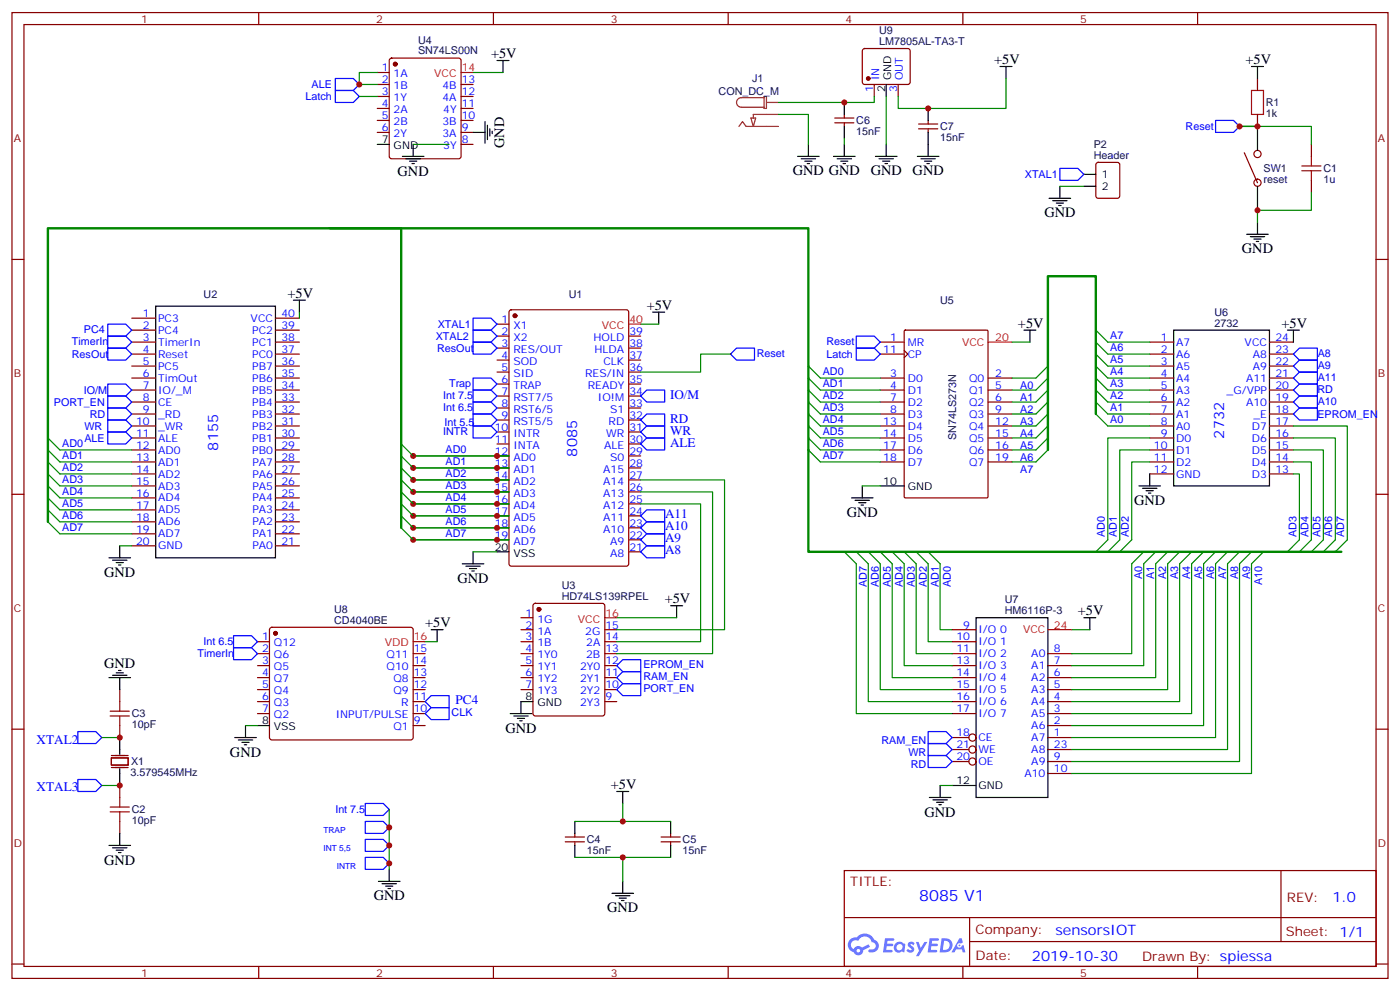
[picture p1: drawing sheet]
<svg xmlns="http://www.w3.org/2000/svg" width="412mm" height="292mm" viewBox="0 0 412 292" stroke-linecap="round" stroke-linejoin="round" font-family="sans-serif">
<path d="M97 67.2h141.1v95.3h157M322.8 121.9v-40.6h-14.1v51.2M14.1 153.6v-86.4h104.1v88.2" fill="none" stroke="#008700" stroke-width=".71"/>
<g fill="none" stroke="#870000" stroke-width=".35">
<path d="M3.5 3.7h405.4v284.3h-405.4zM7.1 7.2h398.2v277.3h-398.2zM76.2 3.7v3.5M145.3 3.7v3.5M214.5 3.7v3.5M283.6 3.7v3.5M352.8 3.7v3.5M3.5 76.4h3.6M405.3 76.4h3.6M3.5 145.5h3.6M405.3 145.5h3.6M3.5 214.7h3.6"/>
<path d="M405.3 214.7h3.6M248.7 256.3h156.6v28.2h-156.6zM377.3 256.3v20.9M248.7 270.1h156.5M285.6 277.2h119.6M285.6 270.1v14.2M3.5 283.8h3.6M76.2 284.5v3.5M145.3 284.5v3.5M214.5 284.5v3.5M283.6 284.5v3.5M352.8 284.5v3.5"/>
<path d="M405.3 283.8h3.6"/>
</g>
<g fill="#5487ff">
<path d="M267.7 277.5a1.22 1.22 0 0 1 1.7 .2l-.4 .6a.47 .47 0 0 0-.3-.4 .47 .47 0 0 0-.5 .2l.1 .2a1.14 1.14 0 0 1 .8 1.8 1.14 1.14 0 0 1-1.9 0l-.2-.2 .5-.6 .7 .5a.29 .29 0 0 0 .3-.3 .29 .29 0 0 0-.2-.3 1.04 1.04 0 0 1-.6-1.7z"/>
<path d="M260.7 276.2h2.4l.3 .2-.2 .5-1.8 .1-.1 .8h1.5l.3 .4-.3 .4h-1.6l-.2 1.1h1.7l.2 .3-.2 .3-2.6 .1z"/>
<path d="M273.8 276.2h2.4l.3 .2-.1 .5-1.8 .1-.2 .8h1.6l.3 .4-.4 .4-1.6-.1-.1 1.1 1.7 .1 .2 .3-.2 .3-2.6 .1z"/>
<path d="M282.6 276.2h.7l.3 1.3-.6 .3a.69 .69 0 0 0-1 .3 .69 .69 0 0 0 .4 .9 .69 .69 0 0 0 .9-.6l.5-.2 .6 2.2h-.8l-.2-.9h-1.8l-.5 .9h-.8z"/>
<path d="M269.8 277.3h.8l.6 1.8 1.1-1.8h.9l-2.6 4.2h-.8l.9-1.5z"/>
<path d="M277.4 276.2l-.6 4.2h1.3a2.11 2.11 0 0 0 2.5-2.1 2.11 2.11 0 0 0-2.5-2.1zM278.1 277a1.39 1.39 0 0 1 1.7 1.4 1.39 1.39 0 0 1-1.8 1.2h-.3z"/>
<path d="M263.7 277.8a1.54 1.54 0 0 0-.1 2.2 1.54 1.54 0 0 0 2.2 .1l.6 .3 .3-2.3-.2-.3h-.4a1.49 1.49 0 0 0-2.4 0zM264 278.8a.94 .94 0 0 1 1.8 0 .94 .94 0 0 1-1.8 0z"/>
<path d="M250.4 276.6a2.18 2.18 0 0 0 1.1 3.7 1.44 1.44 0 0 0 1.6 .9 1.44 1.44 0 0 0 1.2-1.4l2-1.1-.5-.7-1.9 1a1.47 1.47 0 0 0-2.4 .4 1.39 1.39 0 0 1-.7-1.9 1.39 1.39 0 0 1 2-.5 2.12 2.12 0 0 1 2.2-1.3 2.12 2.12 0 0 1 1.9 1.7 1.14 1.14 0 0 1 1.1 1.4 1.14 1.14 0 0 1-1.7 .7 .43 .43 0 0 0-.5 .4 .43 .43 0 0 0 .4 .5 1.98 1.98 0 0 0 2.5-1.2 1.98 1.98 0 0 0-1.2-2.6 3.1 3.1 0 0 0-5.3-.6l-.9 .1zM252.3 279.9a.55 .55 0 0 1 1.1 0 .55 .55 0 0 1-1.1 0z"/>
<circle cx="282.6" cy="278.3" r=".26"/>
</g>
<g fill="none" stroke="#870000" stroke-width=".35">
<path d="M114.9 17.3l.5-.2h19.7l.5 .2 .2 .5v28.2l-.2 .5-.5 .2h-19.7l-.5-.2-.2-.5v-28.2zM254.2 14.5l.5-.2h12.7l.5 .2 .2 .5-.1 9.4-.6 .5-13-.1-.4-.6v-9.2zM111.1 21.3h3.6M111.1 24.9h3.6M111.1 28.4h3.6M111.1 31.9h3.6M111.1 35.5h3.6M111.1 39h3.6M135.8 24.9h3.5M135.8 28.4h3.5M135.8 31.9h3.5M135.8 35.5h3.5"/>
<path d="M135.8 39h3.5M245.9 36.2h5.6M245.9 34.7h5.6M248.7 33.7v1M248.7 36.2v1M257.5 24.9v3.5M264.6 24.9v3.5M270.6 37.9h5.6M270.6 36.5h5.6M273.4 35.5v1M273.4 37.9v1.1M370.4 23.1v3.5"/>
<path d="M370.4 33.7v3.5M135.8 42.5h3.5M323 48l.5-.2h5.6l.7 .4v9.5l-.4 .6-5.9 .1-.7-.5v-9.4zM366.5 45l3.9 8.8M386.3 42.5v3.5M386.3 53.1v3.5M38.8 93.7h7.1M38.8 97.2h7.1M81.1 93.7h7.1M81.1 97.2h7.1M146.4 95.4h3.5M146.4 99h3.5"/>
<path d="M150.2 91.4l.4-.2h33.9l.7 .4v74.4l-.5 .6-34.1 .1-.6-.5-.1-74.3zM185.2 99h3.5M266.4 97.4l.3-.2h24l.3 .2v48.8l-.1 .3-24.2 .1-.3-.2zM38.8 111.3h7.1M38.8 100.7h7.1M38.8 104.2h7.1M38.8 118.4h7.1M38.8 114.8h7.1M38.8 107.8h7.1M81.1 111.3h7.1M81.1 100.7h7.1M81.1 104.2h7.1"/>
<path d="M81.1 118.4h7.1M81.1 114.8h7.1M81.1 107.8h7.1M146.4 102.5h3.5M146.4 106h3.5M146.4 109.5h3.5M146.4 113.1h3.5M146.4 116.6h3.5M185.2 102.5h3.5M185.2 106h3.5M185.2 109.5h3.5M185.2 113.1h3.5"/>
<path d="M185.2 116.6h3.5M259.3 111.3h7M259.3 100.7h7M259.3 104.2h7M259.3 118.4h7M259.3 114.8h7M266.3 103.2l1.1 1-1.1 1.1M291 111.3h7.1M291 118.4h7.1M291 114.8h7.1M338.7 111.3h7M338.7 100.7h7"/>
<path d="M338.7 104.2h7M338.7 118.4h7M338.7 114.8h7M338.7 107.8h7M373.9 111.3h7.1M373.9 100.7h7.1M373.9 104.2h7.1M373.9 118.4h7.1M373.9 114.8h7.1M373.9 107.8h7.1M38.8 121.9h7.1M38.8 136h7.1"/>
<path d="M38.8 125.4h7.1M38.8 128.9h7.1M38.8 132.5h7.1M38.8 139.5h7.1M81.1 121.9h7.1M81.1 136h7.1M81.1 125.4h7.1M81.1 128.9h7.1M81.1 132.5h7.1M81.1 139.5h7.1M146.4 120.1h3.5M146.4 123.6h3.5"/>
<path d="M146.4 127.2h3.5M146.4 130.7h3.5M146.4 134.2h3.5M146.4 137.8h3.5M185.2 120.1h3.5M185.2 123.6h3.5M185.2 127.2h3.5M185.2 130.7h3.5M185.2 134.2h3.5M185.2 137.8h3.5M259.3 121.9h7M259.3 136h7"/>
<path d="M259.3 125.4h7M259.3 128.9h7M259.3 132.5h7M291 121.9h7.1M291 136h7.1M291 125.4h7.1M291 128.9h7.1M291 132.5h7.1M338.7 121.9h7M338.7 136h7M338.7 125.4h7M338.7 128.9h7"/>
<path d="M338.7 132.5h7M338.7 139.5h7M373.9 121.9h7.1M373.9 136h7.1M373.9 125.4h7.1M373.9 128.9h7.1M373.9 132.5h7.1M373.9 139.5h7.1M38.8 143.1h7.1M38.8 146.6h7.1M38.8 150.1h7.1M38.8 153.6h7.1"/>
<path d="M38.8 157.2h7.1M81.1 143.1h7.1M81.1 146.6h7.1M81.1 150.1h7.1M81.1 153.6h7.1M81.1 157.2h7.1M146.4 141.3h3.5M146.4 144.8h3.5M146.4 148.3h3.5M146.4 151.9h3.5M146.4 155.4h3.5M146.4 158.9h3.5"/>
<path d="M185.2 141.3h3.5M185.2 144.8h3.5M185.2 148.3h3.5M185.2 151.9h3.5M185.2 155.4h3.5M185.2 158.9h3.5M38.8 160.7h7.1M81.1 160.7h7.1M157.2 177.8l.5-.2h19.7l.7 .5 .1 32-.5 .6-20 .1-.7-.5v-32zM185.2 162.5h3.5M75.8 188.9h3.6M75.8 192.4h3.6"/>
<path d="M75.8 196h3.6M75.8 199.5h3.6M79.6 184.9l.5-.2h40.9l.5 .2 .2 .5v31.7l-.2 .5-.5 .2h-40.9l-.5-.2-.2-.5v-31.7zM121.7 192.4h3.5M121.7 196h3.5M121.7 199.5h3.5M153.5 181.9h3.5M153.5 185.4h3.5M153.5 188.9h3.5M153.5 192.4h3.5M153.5 196h3.5M153.5 199.5h3.5"/>
<path d="M178.2 185.4h3.5M178.2 188.9h3.5M178.2 192.4h3.5M178.2 196h3.5M178.2 199.5h3.5M280.5 185.4h7M280.5 188.9h7M280.5 192.4h7M280.5 196h7M280.5 199.5h7M308.7 192.4h7M308.7 196h7"/>
<path d="M308.7 199.5h7M35.3 203v3.6M35.3 213.6v3.5M75.8 203h3.6M75.8 206.6h3.6M75.8 210.1h3.6M121.7 203h3.5M121.7 206.6h3.5M121.7 210.1h3.5M121.7 213.6h3.5M153.5 203h3.5M178.2 203h3.5"/>
<path d="M178.2 206.6h3.5M280.5 203h7M280.5 206.6h7M280.5 217.1h4.9M280.5 210.1h7M308.7 203h7M308.7 206.6h7M308.7 217.1h7M308.7 210.1h7M308.7 213.6h7M32.8 223.1h4.9v2.1h-4.9zM32.8 226h4.9"/>
<path d="M32.8 222.4h4.9M35.3 231.2v3.6M280.5 220.7h4.9M280.5 224.2h4.9M308.7 220.7h7M308.7 224.2h7M308.7 227.7h7M35.3 241.8v3.6M166.5 247.8h5.7M166.5 246.4h5.7M169.3 245.4v1M169.3 247.8v1.1"/>
<path d="M194.7 247.8h5.7M194.7 246.4h5.7M197.6 245.4v1M197.6 247.8v1.1"/>
<circle cx="370.4" cy="45.3" r="1.06"/>
<circle cx="370.4" cy="53.8" r="1.06"/>
<circle cx="286.5" cy="217.1" r="1.06"/>
<circle cx="286.5" cy="220.7" r="1.06"/>
<circle cx="286.5" cy="224.2" r="1.06"/>
</g>
<g fill="#870000" stroke="#870000" stroke-width=".35">
<circle cx="116.4" cy="18.9" r=".53"/>
<circle cx="151.7" cy="93" r=".53"/>
<circle cx="158.7" cy="179.4" r=".53"/>
<circle cx="81.1" cy="186.4" r=".53"/>
<circle cx="255.8" cy="23.1" r=".53"/>
</g>
<g fill="none" stroke="#000" stroke-width=".35">
<path d="M146.4 17.8h3.5M148.2 17.8v3.5M294.6 19.6h3.5M296.3 19.6v3.5M368.7 19.6h3.5M370.4 19.6v3.5M139.3 39h3.6M142.9 35.8v6.4M143.6 36.9v4.2M144.3 37.9v2.1M145 38.6v.7M248.7 30.2v3.5"/>
<path d="M248.7 37.2v3.5M261.1 24.9v3.5M273.4 31.9v3.6M273.4 39v7M370.4 37.2v7.1M111.1 42.5h3.6M118.5 46h6.4M119.6 46.7h4.2M120.6 47.4h2.2M121.4 48.2h.7M121.7 42.5v3.5M234.9 46h6.4"/>
<path d="M236 46.7h4.2M237.1 47.4h2.1M237.8 48.2h.7M238.1 42.5v3.5M245.5 46h6.4M246.6 46.7h4.2M247.6 47.4h2.2M248.4 48.2h.7M248.7 42.5v3.5M257.9 46h6.3M258.9 46.7h4.3M260 47.4h2.1"/>
<path d="M260.7 48.2h.7M261.1 42.5v3.5M270.2 46h6.4M271.3 46.7h4.2M272.3 47.4h2.2M273 48.2h.8M309 58.4h6.4M310.1 59.1h4.2M311.1 59.8h2.2M312.2 54.9v3.5M319.3 51.3h3.5M319.3 54.9h3.5"/>
<path d="M370.4 54.9v7M311.9 60.5h.7M367.2 69h6.4M368.3 69.7h4.2M369.4 70.4h2.1M370.1 71.1h.7M370.4 65.4v3.6M45.9 90.1h35.2v74.1h-35.2zM86.4 88.4h3.6M88.2 88.4v3.5M192.3 91.9h3.5M194 91.9v3.5"/>
<path d="M301.6 97.2h3.6M303.4 97.2v3.5M345.7 97.2h28.2v45.9h-28.2zM379.2 97.2h3.6M381 97.2v3.5M338.7 139.5v3.6M250.8 146.6h6.4M251.9 147.3h4.2M252.9 148h2.2M253.6 148.7h.8M254 143.1v3.5M259.3 143.1h7"/>
<path d="M335.5 143.1h6.3M336.5 143.8h4.3M337.6 144.5h2.1M338.3 145.2h.7M32.1 164.2h6.4M33.2 164.9h4.2M34.2 165.6h2.1M34.9 166.3h.7M35.3 160.7v3.5M136.2 166h6.3M137.2 166.7h4.3M138.3 167.4h2.1"/>
<path d="M139 168.1h.7M139.3 162.5v3.5M146.4 162.5h3.5M197.6 178.3h3.5M199.3 178.3v3.6M32.1 199.5h6.4M33.2 198.8h4.2M34.2 198.1h2.1M34.9 197.4h.7M35.3 199.5v3.5M127 185.4h3.5M128.8 185.4v3.5"/>
<path d="M287.5 181.9h21.2v52.9h-21.2zM319.3 181.9h3.5M321 181.9v3.5M35.3 217.1v5M69.1 217.1h6.4M70.2 217.8h4.2M71.3 218.5h2.1M72 219.3h.7M72.3 213.6v3.5M75.8 213.6h3.6M150.3 210.1h6.3M151.3 210.8h4.3"/>
<path d="M152.4 211.5h2.1M153.1 212.2h.7M157 206.6h-3.5v3.5M35.3 226.3v4.9M181.7 233h3.5M183.4 233v3.5M273.8 234.8h6.3M274.8 235.5h4.2M275.9 236.2h2.1M276.6 236.9h.7M276.9 231.2v3.6M280.5 231.2h7"/>
<path d="M32.1 248.9h6.4M33.2 249.6h4.2M34.2 250.3h2.1M34.9 251h.7M35.3 245.4v3.5M111.5 259.5h6.3M114.7 255.9v3.6M169.3 241.8v3.6M169.3 248.9v3.5M183.4 259.5v3.5M197.6 241.8v3.6M197.6 248.9v3.5"/>
<path d="M112.5 260.2h4.3M113.6 260.9h2.1M114.3 261.6h.7M180.3 263h6.3M181.3 263.7h4.3M182.4 264.4h2.1M183.1 265.1h.7"/>
</g>
<path d="M135.8 21.3h3.5M185.2 95.4h3.5M291 100.7h7.1M121.7 188.9h3.5M178.2 181.9h3.5M308.7 185.4h7" fill="none" stroke="#f00" stroke-width=".35"/>
<g fill="none" stroke="#a10000" stroke-width=".35">
<path d="M368.7 26.6h3.5v7.1h-3.5zM383.5 50.3h5.6M383.5 48.9h5.6M386.3 46v2.9M386.3 50.3v2.8M32.5 210.8h5.6M32.5 209.4h5.6M35.3 206.6v2.8M35.3 210.8v2.8M32.5 239h5.6M32.5 237.6h5.6M35.3 234.8v2.8"/>
<path d="M35.3 239v2.8"/>
</g>
<path d="M217.7 37.2l1-1.4 1.1 1.4h9.5M221.2 34.7h1.4l-.7 2.5zM225.1 28.8h-6.7a1.41 1.41 0 0 0-1.4 1.4 1.41 1.41 0 0 0 1.4 1.4h6.7M225.1 28.4h.7v3.5h-.7zM225.8 30.2h3.5M229.3 33.7h-7.4v1" fill="none" stroke="#8c2424" stroke-width=".35"/>
<g fill="none" stroke="#00f" stroke-width=".35">
<path d="M98.8 23.1h5.3l1.7 1.8-1.7 1.7h-5.3zM98.8 26.6h5.3l1.7 1.8-1.7 1.8h-5.3zM358.1 35.5h5.3l1.7 1.7-1.7 1.8h-5.3zM312.2 49.6h5.3l1.8 1.7-1.8 1.8h-5.3zM31.7 99h5.3l1.8 1.7-1.8 1.8h-5.3zM31.7 95.4h5.3l1.8 1.8-1.8 1.8h-5.3zM139.3 93.7h5.3l1.8 1.7-1.8 1.8h-5.3zM139.3 97.2h5.3l1.8 1.8-1.8 1.7h-5.3zM252.2 99h5.3l1.8 1.7-1.8 1.8h-5.3zM31.7 113.1h5.3l1.8 1.7-1.8 1.8h-5.3zM31.7 102.5h5.3l1.8 1.7-1.8 1.8h-5.3zM31.7 116.6h5.3l1.8 1.8-1.8 1.7h-5.3z"/>
<path d="M139.3 100.7h5.3l1.8 1.8-1.8 1.7h-5.3zM139.3 118.4h5.3l1.8 1.7-1.8 1.8h-5.3zM139.3 111.3h5.3l1.8 1.8-1.8 1.7h-5.3zM139.3 114.8h5.3l1.8 1.8-1.8 1.8h-5.3zM188.7 116.6l1.8-1.8h5.3v3.6h-5.3zM215.2 104.2l1.8-1.7h5.2v3.5h-5.2zM252.2 102.5h5.3l1.8 1.7-1.8 1.8h-5.3zM381 104.2l1.8-1.7h5.3v3.5h-5.3zM381 107.8l1.8-1.8h5.3v3.5h-5.3zM381 118.4l1.8-1.8h5.3v3.5h-5.3zM381 111.3l1.8-1.8h5.3v3.6h-5.3zM381 114.8l1.8-1.7h5.3v3.5h-5.3z"/>
<path d="M31.7 127.2h5.3l1.8 1.7-1.8 1.8h-5.3zM31.7 123.6h5.3l1.8 1.8-1.8 1.8h-5.3zM31.7 120.1h5.3l1.8 1.8-1.8 1.7h-5.3zM139.3 121.9h5.3l1.8 1.7-1.8 1.8h-5.3zM139.3 125.4h5.3l1.8 1.8-1.8 1.7h-5.3zM188.7 130.7l1.8-1.8h5.3v3.6h-5.3zM188.7 127.2l1.8-1.8h5.3v3.5h-5.3zM188.7 123.6l1.8-1.7h5.3v3.5h-5.3zM381 121.9l1.8-1.8h5.3v3.5h-5.3zM188.7 158.9l1.8-1.7h5.3v3.5h-5.3zM188.7 155.4l1.8-1.8h5.3v3.6h-5.3zM188.7 151.9l1.8-1.8h5.3v3.5h-5.3z"/>
<path d="M188.7 162.5l1.8-1.8h5.3v3.5h-5.3zM68.8 190.7h5.3l1.7 1.7-1.7 1.8h-5.3zM68.8 187.1h5.3l1.7 1.8-1.7 1.8h-5.3zM181.7 196l1.7-1.8h5.3v3.5h-5.3zM183.4 197.7h5.3v3.6h-5.3l-1.7-1.8zM22.9 215.4h5.3l1.8 1.7-1.8 1.8h-5.3zM125.2 210.1l1.8-1.8h5.3v3.5h-5.3zM125.2 206.6l1.8-1.8h5.3v3.5h-5.3zM181.7 203l1.7-1.7h5.3v3.5h-5.3zM273.4 215.4h5.3l1.8 1.7-1.8 1.8h-5.3zM273.4 218.9h5.3l1.8 1.8-1.8 1.7h-5.3zM22.9 229.5h5.3l1.8 1.7-1.8 1.8h-5.3z"/>
<path d="M107.6 236.5h5.3l1.8 1.8-1.8 1.8h-5.3zM273.4 222.4h5.3l1.8 1.8-1.8 1.8h-5.3zM107.6 241.8h5.3l1.8 1.8-1.8 1.8h-5.3zM107.6 247.1h5.3l1.8 1.8-1.8 1.7h-5.3zM107.6 252.4h5.3l1.8 1.8-1.8 1.7h-5.3z"/>
</g>
<g fill="none" stroke="#008700" stroke-width=".35">
<path d="M105.8 28.4h5.3M111.1 21.3h-5.3v3.6h5.3M139.3 21.3h8.9M229.3 33.7h8.8v8.8M257.5 28.4v1.8h-28.2M261.1 28.4v14.1M296.3 23.1v8.8h-31.7v-3.5M370.4 37.2h-5.3h21.2v5.3M121.7 42.5h10.6M248.7 40.7v1.8M312.2 54.9h7.1M386.3 56.6v5.3h-15.9v3.5"/>
<path d="M88.2 91.9v1.8M188.7 95.4h5.3M215.2 104.2h-8.8v5.3h-17.7M241.7 118.4h17.6M241.7 114.8h17.6M241.7 111.3h17.6M298.1 118.4h7.1M298.1 114.8h7.1M298.1 111.3h7.1M298.1 100.7h5.3M326.3 118.4h12.4M326.3 114.8h12.4"/>
<path d="M326.3 111.3h12.4M326.3 107.8h12.4M326.3 104.2h12.4M326.3 100.7h12.4M17.6 139.5h21.2M17.6 136h21.2M17.6 132.5h21.2M121.7 137.8h28.2M121.7 134.2h28.2M241.7 136h17.6M241.7 132.5h17.6M241.7 128.9h17.6"/>
<path d="M241.7 125.4h17.6M241.7 121.9h17.6M298.1 136h7.1M298.1 132.5h7.1M298.1 128.9h7.1M298.1 125.4h7.1M298.1 121.9h7.1M326.3 125.4h12.4M326.3 121.9h12.4M338.7 128.9h-12.4v30M338.7 132.5h-8.9v26.4M338.7 136h-5.3v22.9"/>
<path d="M381 139.5h1.8v19.4M381 136h5.3v22.9M381 132.5h8.8v26.4M381 128.9h12.3v30M381 125.4h15.9v33.5M17.6 157.2h21.2M17.6 153.6h21.2M17.6 150.1h21.2M17.6 146.6h21.2M17.6 143.1h21.2M121.7 158.9h28.2M121.7 155.4h28.2"/>
<path d="M121.7 151.9h28.2M121.7 148.3h28.2M121.7 144.8h28.2M121.7 141.3h28.2M188.7 141.3h24.7v44.1h-31.7M188.7 144.8h21.2v47.6h-28.2M188.7 148.3h17.7v40.6h-24.7M254 143.1h5.3M35.3 160.7h3.5M139.3 162.5h7.1M252.2 166v44.1h28.3M255.8 166v40.6h24.7"/>
<path d="M259.3 166v37h21.2M262.8 166v33.5h17.7M266.3 166v30h14.2M269.9 166v26.4h10.6M273.4 166v22.9h7.1M276.9 166v19.4h3.6M333.4 166v26.4h-17.7M336.9 166v30h-21.2M340.4 166v33.5h-24.7M344 166v37h-28.3M347.5 166v40.6h-31.8M351 166v44.1h-35.3"/>
<path d="M354.5 166v47.6h-38.8M358.1 166v51.1h-42.4M361.6 166v54.7h-45.9M365.1 166v58.2h-49.4M368.7 166v61.7h-53M125.2 188.9h3.6M181.7 181.9h17.6M315.7 185.4h5.3M30 217.1h5.3M72.3 213.6h3.5M30 231.2h5.3M114.7 238.3v17.6"/>
<path d="M183.4 236.5v5.3h-14.1M276.9 231.2h3.6M169.3 252.4h14.1v7.1M183.4 241.8h14.2M183.4 252.4h14.2"/>
</g>
<g fill="#c00">
<circle cx="146.4" cy="134.2" r=".88"/>
<circle cx="146.4" cy="151.9" r=".88"/>
<circle cx="146.4" cy="137.8" r=".88"/>
<circle cx="146.4" cy="141.3" r=".88"/>
<circle cx="146.4" cy="144.8" r=".88"/>
<circle cx="146.4" cy="148.3" r=".88"/>
<circle cx="146.4" cy="155.4" r=".88"/>
<circle cx="146.4" cy="158.9" r=".88"/>
<circle cx="121.7" cy="134.2" r=".88"/>
<circle cx="121.7" cy="137.8" r=".88"/>
<circle cx="121.7" cy="141.3" r=".88"/>
<circle cx="121.7" cy="144.8" r=".88"/>
<circle cx="121.7" cy="148.3" r=".88"/>
<circle cx="121.7" cy="151.9" r=".88"/>
<circle cx="121.7" cy="155.4" r=".88"/>
<circle cx="121.7" cy="158.9" r=".88"/>
<circle cx="248.7" cy="30.2" r=".88"/>
<circle cx="183.4" cy="252.4" r=".88"/>
<circle cx="183.4" cy="241.8" r=".88"/>
<circle cx="114.7" cy="254.2" r=".88"/>
<circle cx="35.3" cy="231.2" r=".88"/>
<circle cx="370.4" cy="61.9" r=".88"/>
<circle cx="370.4" cy="37.2" r=".88"/>
<circle cx="105.8" cy="24.9" r=".88"/>
<circle cx="365.1" cy="37.2" r=".88"/>
<circle cx="35.3" cy="217.1" r=".88"/>
<circle cx="114.7" cy="243.6" r=".88"/>
<circle cx="114.7" cy="248.9" r=".88"/>
<circle cx="273.4" cy="31.9" r=".88"/>
</g>
<g fill="none" stroke="#008700" stroke-width=".35">
<path d="M322.8 97.2l3.5 3.5M238.1 118.4l3.6 3.5M238.1 114.8l3.6 3.6M238.1 111.3l3.6 3.5M238.1 107.8l3.6 3.5M308.7 107.8l-3.5 3.5M308.7 111.3l-3.5 3.5M308.7 114.8l-3.5 3.6M308.7 118.4l-3.5 3.5M322.8 118.4l3.5 3.5M322.8 114.8l3.5 3.6M322.8 111.3l3.5 3.5"/>
<path d="M322.8 107.8l3.5 3.5M322.8 104.2l3.5 3.6M322.8 100.7l3.5 3.5M14.1 139.5l3.5 3.6M14.1 136l3.5 3.5M14.1 132.5l3.5 3.5M14.1 128.9l3.5 3.6M118.2 137.8l3.5 3.5M118.2 134.2l3.5 3.6M118.2 130.7l3.5 3.5M238.1 132.5l3.6 3.5M238.1 128.9l3.6 3.6"/>
<path d="M238.1 125.4l3.6 3.5M238.1 121.9l3.6 3.5M308.7 121.9l-3.5 3.5M308.7 125.4l-3.5 3.5M308.7 128.9l-3.5 3.6M308.7 132.5l-3.5 3.5M322.8 121.9l3.5 3.5M14.1 153.6l3.5 3.6M14.1 150.1l3.5 3.5M14.1 146.6l3.5 3.5M14.1 143.1l3.5 3.5M118.2 155.4l3.5 3.5"/>
<path d="M118.2 151.9l3.5 3.5M118.2 148.3l3.5 3.6M118.2 144.8l3.5 3.5M118.2 141.3l3.5 3.5M326.3 158.9l-3.5 3.6M329.8 158.9l-3.5 3.6M333.4 158.9l-3.6 3.6M382.8 158.9l-3.6 3.6M386.3 158.9l-3.5 3.6M389.8 158.9l-3.5 3.6M393.3 158.9l-3.5 3.6M396.9 158.9l-3.6 3.6"/>
<path d="M248.7 162.5l3.5 3.5M252.2 162.5l3.6 3.5M255.8 162.5l3.5 3.5M259.3 162.5l3.5 3.5M262.8 162.5l3.5 3.5M266.3 162.5l3.6 3.5M269.9 162.5l3.5 3.5M273.4 162.5l3.5 3.5M336.9 162.5l-3.5 3.5M340.4 162.5l-3.5 3.5M344 162.5l-3.6 3.5M347.5 162.5l-3.5 3.5"/>
<path d="M351 162.5l-3.5 3.5M354.5 162.5l-3.5 3.5M358.1 162.5l-3.6 3.5M361.6 162.5l-3.5 3.5M365.1 162.5l-3.5 3.5M368.7 162.5l-3.6 3.5M372.2 162.5l-3.5 3.5"/>
</g>
<text font-size="4.6" fill="#00f" x="270.8" y="265.3">8085 V1</text>
<g font-size="4.2">
<text x="144.6" y="17.1">+5V</text>
<text x="292.8" y="18.9">+5V</text>
<text x="366.9" y="18.9">+5V</text>
<text x="148.5" y="43.6" transform="rotate(-90 148.5 43.6)">GND</text>
<text x="117.1" y="51.7">GND</text>
<text x="233.6" y="51.6">GND GND</text>
<text x="256.5" y="51.6">GND</text>
<text x="268.8" y="51.6">GND</text>
<text x="307.6" y="64">GND</text>
<text x="365.8" y="74.6">GND</text>
<text x="84.7" y="87.7">+5V</text>
<text x="190.5" y="91.2">+5V</text>
<text x="299.9" y="96.5">+5V</text>
<text x="377.5" y="96.5">+5V</text>
<text x="334.1" y="148.7">GND</text>
<text x="249.4" y="152.2">GND</text>
<text x="30.7" y="169.9">GND</text>
<text x="134.8" y="171.6">GND</text>
<text x="195.8" y="177.6">+5V</text>
<text x="125.2" y="184.7">+5V</text>
<text x="317.5" y="181.2">+5V</text>
<text x="30.7" y="196.7">GND</text>
<text x="148.9" y="215.7">GND</text>
<text x="67.7" y="222.8">GND</text>
<text x="179.9" y="232.3">+5V</text>
<text x="272.3" y="240.4">GND</text>
<text x="30.7" y="254.5">GND</text>
<text x="110.1" y="265.1">GND</text>
<text x="178.9" y="268.6">GND</text>
</g>
<g font-size="4.2" fill="#00f">
<text x="360.6" y="129.1" transform="rotate(-90 360.6 129.1)">2732</text>
<text x="64.2" y="132.6" transform="rotate(-90 64.2 132.6)">8155</text>
<text x="170.1" y="134.4" transform="rotate(-90 170.1 134.4)">8085</text>
<text x="392.5" y="265.6">1.0</text>
<text x="310.9" y="275.1">sensorsIOT</text>
<text x="304" y="282.9">2019-10-30</text>
</g>
<g font-size="3.9" fill="#00f">
<text x="197.4" y="117.4">IO/M</text>
<text x="197.4" y="124.4">RD</text>
<text x="197.4" y="131.5">ALE</text>
<text x="197.4" y="127.9">WR</text>
<text x="195.9" y="152.6">A11</text>
<text x="195.9" y="159.7">A9</text>
<text x="195.9" y="156.1">A10</text>
<text x="195.9" y="163.2">A8</text>
<text x="134.2" y="207.4">PC4</text>
<text x="10.8" y="218.9">XTAL2</text>
<text x="10.8" y="233">XTAL3</text>
</g>
<g font-size="3.9" fill="#800">
<text x="250.5" y="260.9">TITLE:</text>
<text x="379.1" y="265.6">REV:</text>
<text x="287.4" y="275.1">Company:</text>
<text x="378.7" y="275.7">Sheet: 1/1</text>
<text x="287.4" y="282.8">Date:</text>
<text x="336.4" y="282.8">Drawn By: spiessa</text>
</g>
<g font-size="3.2" fill="#800">
<text x="41.6" y="6.7">1</text>
<text x="110.8" y="6.7">2</text>
<text x="179.9" y="6.7">3</text>
<text x="249.1" y="6.7">4</text>
<text x="318.2" y="6.7">5</text>
<text x="4.1" y="41.8">A</text>
<text x="405.9" y="41.8">A</text>
<text x="4.1" y="110.9">B</text>
<text x="405.9" y="110.9">B</text>
<text x="4.1" y="180.1">C</text>
<text x="405.9" y="180.1">C</text>
<text x="4.1" y="249.2">D</text>
<text x="405.9" y="249.2">D</text>
<text x="41.6" y="287.5">1</text>
<text x="110.8" y="287.5">2</text>
<text x="179.9" y="287.5">3</text>
<text x="249.1" y="287.5">4</text>
<text x="318.2" y="287.5">5</text>
</g>
<g font-size="3.2" fill="#000080">
<text x="259" y="10">U9</text>
<text x="123.1" y="16">SN74LS00N</text>
<text x="123.1" y="12.8">U4</text>
<text x="258.9" y="13.2">LM7805AL-TA3-T</text>
<text x="211.7" y="27.8">CON_DC_M</text>
<text x="221.6" y="24.1">J1</text>
<text x="372.9" y="34.5">1k</text>
<text x="372.9" y="31.3">R1</text>
<text x="252.2" y="39.7">15nF</text>
<text x="252.2" y="36.5">C6</text>
<text x="276.9" y="41.5">15nF</text>
<text x="276.9" y="38.3">C7</text>
<text x="322.2" y="46.7">Header</text>
<text x="322.2" y="43.6">P2</text>
<text x="372.2" y="53.9">reset</text>
<text x="372.2" y="50.7">SW1</text>
<text x="389.8" y="53.9">1u</text>
<text x="389.8" y="50.7">C1</text>
<text x="60" y="87.8">U2</text>
<text x="167.6" y="87.8">U1</text>
<text x="276.9" y="89.6">U5</text>
<text x="357.7" y="92.9">U6</text>
<text x="357.7" y="96.1">2732</text>
<text x="281.7" y="129.7" transform="rotate(-90 281.7 129.7)">SN74LS273N</text>
<text x="165.5" y="173.3">U3</text>
<text x="165.5" y="176.6">HD74LS139RPEL</text>
<text x="296" y="177.6">U7</text>
<text x="98.4" y="183.6">CD4040BE</text>
<text x="98.4" y="180.4">U8</text>
<text x="296" y="180.8">HM6116P-3</text>
<text x="38.8" y="214.4">10pF</text>
<text x="38.8" y="211.2">C3</text>
<text x="38.6" y="225.3">X1</text>
<text x="38.5" y="228.5">3.579545MHz</text>
<text x="38.8" y="239.4">C2</text>
<text x="38.8" y="242.6">10pF</text>
<text x="172.9" y="251.4">15nF</text>
<text x="172.9" y="248.2">C4</text>
<text x="201.1" y="251.4">15nF</text>
<text x="201.1" y="248.2">C5</text>
</g>
<g font-size="3.2" fill="#00f">
<text x="112.5" y="21">1</text>
<text x="116" y="22.8">1A</text>
<text x="258.9" y="23.6" transform="rotate(-90 258.9 23.6)">IN</text>
<text x="266" y="23.6" transform="rotate(-90 266 23.6)">OUT</text>
<text x="90" y="29.4">Latch</text>
<text x="91.8" y="25.9">ALE</text>
<text x="112.5" y="24.5">2</text>
<text x="112.5" y="28">3</text>
<text x="116" y="26.3">1B</text>
<text x="116" y="29.8">1Y</text>
<text x="130.3" y="26.3">4B</text>
<text x="130.3" y="29.8">4A</text>
<text x="136" y="28">12</text>
<text x="136" y="24.5">13</text>
<text x="257.2" y="27.1" transform="rotate(-90 257.2 27.1)">1</text>
<text x="264.2" y="27.1" transform="rotate(-90 264.2 27.1)">3</text>
<text x="112.5" y="31.6">4</text>
<text x="112.5" y="35.1">5</text>
<text x="116" y="33.3">2A</text>
<text x="130.5" y="33.3">4Y</text>
<text x="136" y="35.1">10</text>
<text x="136" y="31.6">11</text>
<text x="112.5" y="38.6">6</text>
<text x="116" y="36.9">2B</text>
<text x="116" y="40.4">2Y</text>
<text x="130.3" y="36.9">3B</text>
<text x="130.3" y="40.4">3A</text>
<text x="136" y="38.6">9</text>
<text x="349.3" y="38.2">Reset</text>
<text x="130.5" y="43.9">3Y</text>
<text x="136" y="42.2">8</text>
<text x="301.9" y="52.3">XTAL1</text>
<text x="42.1" y="93.3">1</text>
<text x="46.6" y="94.7">PC3</text>
<text x="73.8" y="94.7">VCC</text>
<text x="82.9" y="93.3">40</text>
<text x="147.7" y="95.1">1</text>
<text x="21.2" y="101.7">TimerIn</text>
<text x="24.7" y="98.2">PC4</text>
<text x="42.1" y="96.8">2</text>
<text x="42.1" y="100.4">3</text>
<text x="46.6" y="98.2">PC4</text>
<text x="46.6" y="101.8">TimerIn</text>
<text x="74.3" y="101.8">PC1</text>
<text x="74.3" y="98.2">PC2</text>
<text x="82.9" y="100.4">38</text>
<text x="82.9" y="96.8">39</text>
<text x="128.4" y="100">XTAL2</text>
<text x="128.9" y="96.5">XTAL1</text>
<text x="147.7" y="98.6">2</text>
<text x="151.2" y="96.8">X1</text>
<text x="151.2" y="100.4">X2</text>
<text x="174.8" y="100.4">HOLD</text>
<text x="185.4" y="98.6">39</text>
<text x="243.4" y="101.7">Reset</text>
<text x="262.2" y="100.4">1</text>
<text x="267.4" y="101.8">MR</text>
<text x="327" y="99.8">A7</text>
<text x="341.9" y="100.4">1</text>
<text x="346.4" y="101.8">A7</text>
<text x="366.6" y="101.8">VCC</text>
<text x="375.7" y="100.4">24</text>
<text x="21.2" y="105.3">ResOut</text>
<text x="42.1" y="103.9">4</text>
<text x="42.1" y="107.4">5</text>
<text x="46.6" y="105.3">Reset</text>
<text x="74.3" y="105.3">PC0</text>
<text x="82.9" y="107.4">36</text>
<text x="82.9" y="103.9">37</text>
<text x="128.8" y="103.5">ResOut</text>
<text x="147.7" y="102.1">3</text>
<text x="147.7" y="105.7">4</text>
<text x="151.2" y="103.9">RES/OUT</text>
<text x="151.2" y="107.4">SOD</text>
<text x="175.1" y="103.9">HLDA</text>
<text x="177.7" y="107.4">CLK</text>
<text x="185.4" y="105.7">37</text>
<text x="185.4" y="102.1">38</text>
<text x="222.9" y="105">Reset</text>
<text x="243.4" y="105.3">Latch</text>
<text x="260.2" y="103.9">11</text>
<text x="267.4" y="105.3">CP</text>
<text x="327" y="106.9">A5</text>
<text x="327" y="103.4">A6</text>
<text x="341.9" y="103.9">2</text>
<text x="341.9" y="107.4">3</text>
<text x="346.4" y="105.3">A6</text>
<text x="369.1" y="105.3">A8</text>
<text x="375.7" y="107.4">22</text>
<text x="375.7" y="103.9">23</text>
<text x="388.2" y="105">A8</text>
<text x="42.1" y="110.9">6</text>
<text x="46.6" y="108.8">PC5</text>
<text x="46.6" y="112.4">TimOut</text>
<text x="74.3" y="112.4">PB6</text>
<text x="74.3" y="108.8">PB7</text>
<text x="82.9" y="110.9">35</text>
<text x="147.7" y="109.2">5</text>
<text x="147.7" y="112.7">6</text>
<text x="151.2" y="110.9">SID</text>
<text x="172.4" y="110.9">RES/IN</text>
<text x="185.4" y="112.7">35</text>
<text x="185.4" y="109.2">36</text>
<text x="242.4" y="110.4">AD0</text>
<text x="242.4" y="113.9">AD1</text>
<text x="262.2" y="110.9">3</text>
<text x="267.4" y="112.4">D0</text>
<text x="285.5" y="112.4">Q0</text>
<text x="293.2" y="110.9">2</text>
<text x="327" y="113.9">A3</text>
<text x="327" y="110.4">A4</text>
<text x="341.9" y="110.9">4</text>
<text x="346.4" y="108.8">A5</text>
<text x="346.4" y="112.4">A4</text>
<text x="367" y="112.4">A11</text>
<text x="369.1" y="108.8">A9</text>
<text x="375.7" y="110.9">21</text>
<text x="388.2" y="108.5">A9</text>
<text x="388.2" y="112">A11</text>
<text x="15.9" y="119.4">PORT_EN</text>
<text x="24.7" y="115.9">IO/M</text>
<text x="42.1" y="114.5">7</text>
<text x="42.1" y="118">8</text>
<text x="46.6" y="115.9">IO/_M</text>
<text x="46.6" y="119.4">CE</text>
<text x="74.3" y="119.4">PB4</text>
<text x="74.3" y="115.9">PB5</text>
<text x="82.9" y="118">33</text>
<text x="82.9" y="114.5">34</text>
<text x="130.5" y="117.6">Int 7.5</text>
<text x="132.3" y="114">Trap</text>
<text x="147.7" y="116.2">7</text>
<text x="147.7" y="119.8">8</text>
<text x="151.2" y="114.5">TRAP</text>
<text x="151.2" y="118">RST7/5</text>
<text x="173.1" y="114.5">READY</text>
<text x="176.1" y="118">IO!M</text>
<text x="185.4" y="119.8">33</text>
<text x="185.4" y="116.2">34</text>
<text x="242.4" y="117.5">AD2</text>
<text x="262.2" y="118">7</text>
<text x="262.2" y="114.5">4</text>
<text x="267.4" y="119.4">D2</text>
<text x="267.4" y="115.9">D1</text>
<text x="285.5" y="119.4">Q2</text>
<text x="285.5" y="115.9">Q1</text>
<text x="293.2" y="118">6</text>
<text x="293.2" y="114.5">5</text>
<text x="300.6" y="114.5">A0</text>
<text x="300.6" y="118">A1</text>
<text x="327" y="117.5">A2</text>
<text x="341.9" y="114.5">5</text>
<text x="341.9" y="118">6</text>
<text x="346.4" y="115.9">A3</text>
<text x="346.4" y="119.4">A2</text>
<text x="361.3" y="115.9">_G/VPP</text>
<text x="367" y="119.4">A10</text>
<text x="375.7" y="118">19</text>
<text x="375.7" y="114.5">20</text>
<text x="388.1" y="115.8">RD</text>
<text x="388.2" y="119.1">A10</text>
<text x="26.5" y="122.9">RD</text>
<text x="40.1" y="125.1">10</text>
<text x="42.1" y="121.5">9</text>
<text x="46.6" y="122.9">_RD</text>
<text x="74.3" y="122.9">PB3</text>
<text x="82.9" y="125.1">31</text>
<text x="82.9" y="121.5">32</text>
<text x="130.5" y="121.1">Int 6.5</text>
<text x="130.9" y="125.4">Int 5.5</text>
<text x="147.7" y="123.3">9</text>
<text x="151.2" y="121.5">RST6/5</text>
<text x="151.2" y="125.1">RST5/5</text>
<text x="179.2" y="125.1">RD</text>
<text x="179.7" y="121.5">S1</text>
<text x="185.4" y="123.3">32</text>
<text x="242.4" y="121">AD3</text>
<text x="242.4" y="124.5">AD4</text>
<text x="260.2" y="125.1">13</text>
<text x="262.2" y="121.5">8</text>
<text x="267.4" y="122.9">D3</text>
<text x="285.5" y="122.9">Q3</text>
<text x="293.2" y="121.5">9</text>
<text x="293.2" y="125.1">12</text>
<text x="300.6" y="121.5">A2</text>
<text x="300.6" y="125.1">A3</text>
<text x="327" y="124.5">A0</text>
<text x="327" y="121">A1</text>
<text x="341.9" y="121.5">7</text>
<text x="341.9" y="125.1">8</text>
<text x="346.4" y="122.9">A1</text>
<text x="369.2" y="122.9">_E</text>
<text x="375.7" y="125.1">17</text>
<text x="375.7" y="121.5">18</text>
<text x="388.1" y="122.9">EPROM_EN</text>
<text x="18.3" y="131.6">AD0</text>
<text x="24.9" y="130">ALE</text>
<text x="24.9" y="126.5">WR</text>
<text x="40.1" y="128.6">11</text>
<text x="46.6" y="126.5">_WR</text>
<text x="46.6" y="130">ALE</text>
<text x="74.3" y="130">PB1</text>
<text x="74.3" y="126.5">PB2</text>
<text x="82.9" y="128.6">30</text>
<text x="130.5" y="128.2">INTR</text>
<text x="145.7" y="126.8">10</text>
<text x="145.7" y="130.4">11</text>
<text x="151.2" y="128.6">INTR</text>
<text x="178.6" y="128.6">WR</text>
<text x="185.4" y="130.4">30</text>
<text x="185.4" y="126.8">31</text>
<text x="242.4" y="128.1">AD5</text>
<text x="242.4" y="131.6">AD6</text>
<text x="260.2" y="128.6">14</text>
<text x="267.4" y="126.5">D4</text>
<text x="267.4" y="130">D5</text>
<text x="285.5" y="126.5">Q4</text>
<text x="285.5" y="130">Q5</text>
<text x="293.2" y="128.6">15</text>
<text x="300.5" y="128.6">A4</text>
<text x="341.9" y="128.6">9</text>
<text x="346.4" y="126.5">A0</text>
<text x="346.4" y="130">D0</text>
<text x="368.8" y="130">D6</text>
<text x="368.8" y="126.5">D7</text>
<text x="375.7" y="128.6">16</text>
<text x="18.3" y="135.1">AD1</text>
<text x="40.1" y="132.1">12</text>
<text x="40.1" y="135.6">13</text>
<text x="46.6" y="133.5">AD0</text>
<text x="46.6" y="137.1">AD1</text>
<text x="74.3" y="133.5">PB0</text>
<text x="74.3" y="137.1">PA7</text>
<text x="82.9" y="135.6">28</text>
<text x="82.9" y="132.1">29</text>
<text x="131.2" y="136.9">AD1</text>
<text x="131.2" y="133.3">AD0</text>
<text x="145.7" y="133.9">12</text>
<text x="145.7" y="137.4">13</text>
<text x="151.2" y="132.1">INTA</text>
<text x="151.2" y="135.6">AD0</text>
<text x="178" y="132.1">ALE</text>
<text x="179.7" y="135.6">S0</text>
<text x="185.4" y="137.4">28</text>
<text x="185.4" y="133.9">29</text>
<text x="242.4" y="135.1">AD7</text>
<text x="260.2" y="135.6">18</text>
<text x="260.2" y="132.1">17</text>
<text x="267.4" y="137.1">D7</text>
<text x="267.4" y="133.5">D6</text>
<text x="285.5" y="137.1">Q7</text>
<text x="285.5" y="133.5">Q6</text>
<text x="293.2" y="135.6">19</text>
<text x="293.2" y="132.1">16</text>
<text x="300.5" y="132.1">A5</text>
<text x="300.5" y="135.7">A6</text>
<text x="339.9" y="132.1">10</text>
<text x="339.9" y="135.6">11</text>
<text x="346.4" y="133.5">D1</text>
<text x="346.4" y="137.1">D2</text>
<text x="368.8" y="137.1">D4</text>
<text x="368.8" y="133.5">D5</text>
<text x="375.7" y="135.6">14</text>
<text x="375.7" y="132.1">15</text>
<text x="18.3" y="142.2">AD3</text>
<text x="18.3" y="138.6">AD2</text>
<text x="40.1" y="139.2">14</text>
<text x="40.1" y="142.7">15</text>
<text x="46.6" y="140.6">AD2</text>
<text x="74.3" y="140.6">PA6</text>
<text x="82.9" y="142.7">26</text>
<text x="82.9" y="139.2">27</text>
<text x="131.2" y="143.9">AD3</text>
<text x="131.2" y="140.4">AD2</text>
<text x="145.7" y="140.9">14</text>
<text x="151.2" y="139.2">AD1</text>
<text x="151.2" y="142.7">AD2</text>
<text x="177.7" y="142.7">A14</text>
<text x="177.7" y="139.2">A15</text>
<text x="185.4" y="140.9">27</text>
<text x="300.5" y="139.2">A7</text>
<text x="339.9" y="139.2">12</text>
<text x="346.4" y="140.6">GND</text>
<text x="368.8" y="140.6">D3</text>
<text x="375.7" y="139.2">13</text>
<text x="18.3" y="149.2">AD5</text>
<text x="18.3" y="145.7">AD4</text>
<text x="40.1" y="146.2">16</text>
<text x="40.1" y="149.8">17</text>
<text x="46.6" y="144.1">AD3</text>
<text x="46.6" y="147.6">AD4</text>
<text x="74.3" y="147.6">PA4</text>
<text x="74.3" y="144.1">PA5</text>
<text x="82.9" y="149.8">24</text>
<text x="82.9" y="146.2">25</text>
<text x="131.2" y="147.5">AD4</text>
<text x="145.7" y="144.5">15</text>
<text x="145.7" y="148">16</text>
<text x="151.2" y="146.2">AD3</text>
<text x="151.2" y="149.8">AD4</text>
<text x="177.7" y="149.8">A12</text>
<text x="177.7" y="146.2">A13</text>
<text x="185.4" y="148">25</text>
<text x="185.4" y="144.5">26</text>
<text x="18.3" y="152.8">AD6</text>
<text x="40.1" y="153.3">18</text>
<text x="46.6" y="151.2">AD5</text>
<text x="46.6" y="154.7">AD6</text>
<text x="74.3" y="154.7">PA2</text>
<text x="74.3" y="151.2">PA3</text>
<text x="82.9" y="153.3">23</text>
<text x="131.2" y="151">AD5</text>
<text x="131.2" y="154.5">AD6</text>
<text x="145.7" y="151.5">17</text>
<text x="145.7" y="155">18</text>
<text x="151.2" y="153.3">AD5</text>
<text x="177.7" y="153.3">A11</text>
<text x="185.4" y="155">23</text>
<text x="185.4" y="151.5">24</text>
<text x="18.3" y="156.3">AD7</text>
<text x="40.1" y="156.8">19</text>
<text x="40.1" y="160.3">20</text>
<text x="46.6" y="158.2">AD7</text>
<text x="46.6" y="161.7">GND</text>
<text x="74.3" y="161.7">PA0</text>
<text x="74.3" y="158.2">PA1</text>
<text x="82.9" y="160.3">21</text>
<text x="82.9" y="156.8">22</text>
<text x="131.2" y="158">AD7</text>
<text x="145.7" y="158.6">19</text>
<text x="151.2" y="156.8">AD6</text>
<text x="151.2" y="160.3">AD7</text>
<text x="177.7" y="156.8">A10</text>
<text x="179.7" y="160.3">A9</text>
<text x="185.4" y="158.6">22</text>
<text x="325.4" y="158.2" transform="rotate(-90 325.4 158.2)">AD0</text>
<text x="329" y="158.2" transform="rotate(-90 329 158.2)">AD1</text>
<text x="332.5" y="158.2" transform="rotate(-90 332.5 158.2)">AD2</text>
<text x="381.9" y="158.2" transform="rotate(-90 381.9 158.2)">AD3</text>
<text x="385.4" y="158.2" transform="rotate(-90 385.4 158.2)">AD4</text>
<text x="388.9" y="158.2" transform="rotate(-90 388.9 158.2)">AD5</text>
<text x="392.5" y="158.2" transform="rotate(-90 392.5 158.2)">AD6</text>
<text x="396" y="158.2" transform="rotate(-90 396 158.2)">AD7</text>
<text x="179.7" y="163.9">A8</text>
<text x="185.4" y="162.1">21</text>
<text x="255.4" y="172.9" transform="rotate(-90 255.4 172.9)">AD7</text>
<text x="258.9" y="172.9" transform="rotate(-90 258.9 172.9)">AD6</text>
<text x="262.4" y="172.9" transform="rotate(-90 262.4 172.9)">AD5</text>
<text x="265.9" y="172.9" transform="rotate(-90 265.9 172.9)">AD4</text>
<text x="269.5" y="172.9" transform="rotate(-90 269.5 172.9)">AD3</text>
<text x="273" y="172.9" transform="rotate(-90 273 172.9)">AD2</text>
<text x="276.5" y="172.9" transform="rotate(-90 276.5 172.9)">AD1</text>
<text x="280" y="172.9" transform="rotate(-90 280 172.9)">AD0</text>
<text x="336.5" y="170.6" transform="rotate(-90 336.5 170.6)">A0</text>
<text x="340" y="170.6" transform="rotate(-90 340 170.6)">A1</text>
<text x="343.5" y="170.6" transform="rotate(-90 343.5 170.6)">A2</text>
<text x="347.1" y="170.6" transform="rotate(-90 347.1 170.6)">A3</text>
<text x="350.6" y="170.6" transform="rotate(-90 350.6 170.6)">A4</text>
<text x="354.1" y="170.6" transform="rotate(-90 354.1 170.6)">A5</text>
<text x="357.7" y="170.6" transform="rotate(-90 357.7 170.6)">A6</text>
<text x="361.2" y="170.6" transform="rotate(-90 361.2 170.6)">A7</text>
<text x="364.7" y="170.6" transform="rotate(-90 364.7 170.6)">A8</text>
<text x="368.2" y="170.6" transform="rotate(-90 368.2 170.6)">A9</text>
<text x="371.8" y="172.3" transform="rotate(-90 371.8 172.3)">A10</text>
<text x="154.8" y="181.5">1</text>
<text x="154.8" y="185">2</text>
<text x="158.3" y="183.3">1G</text>
<text x="178.3" y="185">15</text>
<text x="283.7" y="185">9</text>
<text x="60" y="189.9">Int 6.5</text>
<text x="77.2" y="188.6">1</text>
<text x="80.7" y="190.3">Q12</text>
<text x="154.8" y="188.6">3</text>
<text x="158.3" y="186.8">1A</text>
<text x="158.3" y="190.3">1B</text>
<text x="172.4" y="186.8">2G</text>
<text x="172.7" y="190.3">2A</text>
<text x="178.3" y="188.6">14</text>
<text x="281.7" y="188.6">10</text>
<text x="288.2" y="186.4">I/O 0</text>
<text x="288.2" y="190">I/O 1</text>
<text x="58.2" y="193.4">TimerIn</text>
<text x="77.2" y="192.1">2</text>
<text x="77.2" y="195.6">3</text>
<text x="80.7" y="193.9">Q6</text>
<text x="80.7" y="197.4">Q5</text>
<text x="113.9" y="197.4">Q10</text>
<text x="113.9" y="193.9">Q11</text>
<text x="121.9" y="195.6">14</text>
<text x="121.9" y="192.1">15</text>
<text x="154.8" y="192.1">4</text>
<text x="154.8" y="195.6">5</text>
<text x="158.3" y="193.9">1Y0</text>
<text x="158.3" y="197.4">1Y1</text>
<text x="170.9" y="197.4">2Y0</text>
<text x="172.7" y="193.9">2B</text>
<text x="178.3" y="195.6">12</text>
<text x="178.3" y="192.1">13</text>
<text x="189.5" y="196.7">EPROM_EN</text>
<text x="281.7" y="192.1">11</text>
<text x="281.7" y="195.6">13</text>
<text x="288.2" y="193.5">I/O 2</text>
<text x="288.2" y="197">I/O 3</text>
<text x="303.8" y="193.5">A0</text>
<text x="303.8" y="197">A1</text>
<text x="310.4" y="192.1">8</text>
<text x="310.4" y="195.6">7</text>
<text x="77.2" y="199.1">4</text>
<text x="77.2" y="202.7">5</text>
<text x="80.7" y="200.9">Q7</text>
<text x="115.9" y="200.9">Q8</text>
<text x="121.9" y="202.7">12</text>
<text x="121.9" y="199.1">13</text>
<text x="154.8" y="199.1">6</text>
<text x="154.8" y="202.7">7</text>
<text x="158.3" y="200.9">1Y2</text>
<text x="170.9" y="200.9">2Y1</text>
<text x="178.3" y="202.7">10</text>
<text x="178.3" y="199.1">11</text>
<text x="189.5" y="200.3">RAM_EN</text>
<text x="189.5" y="203.8">PORT_EN</text>
<text x="281.7" y="199.1">14</text>
<text x="281.7" y="202.7">15</text>
<text x="288.2" y="200.6">I/O 4</text>
<text x="303.8" y="200.6">A2</text>
<text x="310.4" y="199.1">6</text>
<text x="310.4" y="202.7">5</text>
<text x="77.2" y="206.2">6</text>
<text x="77.2" y="209.7">7</text>
<text x="80.7" y="204.4">Q4</text>
<text x="80.7" y="208">Q3</text>
<text x="115.9" y="204.4">Q9</text>
<text x="118.2" y="208">R</text>
<text x="121.9" y="209.7">10</text>
<text x="121.9" y="206.2">11</text>
<text x="158.3" y="204.4">1Y3</text>
<text x="170.9" y="208">2Y3</text>
<text x="170.9" y="204.4">2Y2</text>
<text x="178.3" y="206.2">9</text>
<text x="281.7" y="206.2">16</text>
<text x="281.7" y="209.7">17</text>
<text x="288.2" y="204.1">I/O 5</text>
<text x="288.2" y="207.6">I/O 6</text>
<text x="303.8" y="204.1">A3</text>
<text x="303.8" y="207.6">A4</text>
<text x="310.4" y="206.2">4</text>
<text x="310.4" y="209.7">3</text>
<text x="80.7" y="211.5">Q2</text>
<text x="98.9" y="211.5">INPUT/PULSE</text>
<text x="115.9" y="215">Q1</text>
<text x="121.9" y="213.3">9</text>
<text x="133" y="210.9">CLK</text>
<text x="288.2" y="211.1">I/O 7</text>
<text x="303.8" y="211.1">A5</text>
<text x="303.8" y="214.7">A6</text>
<text x="310.4" y="213.3">2</text>
<text x="259.6" y="218.9">RAM_EN</text>
<text x="281.7" y="216.8">18</text>
<text x="281.7" y="220.3">21</text>
<text x="288.2" y="218.2">CE</text>
<text x="288.2" y="221.7">WE</text>
<text x="303.8" y="218.2">A7</text>
<text x="303.8" y="221.7">A8</text>
<text x="310.4" y="216.8">1</text>
<text x="310.4" y="220.3">23</text>
<text x="267.6" y="222.4">WR</text>
<text x="268.3" y="226">RD</text>
<text x="281.7" y="223.8">20</text>
<text x="288.2" y="225.2">OE</text>
<text x="303.8" y="225.2">A9</text>
<text x="310.4" y="223.8">9</text>
<text x="310.4" y="227.4">10</text>
<text x="301.8" y="228.8">A10</text>
<text x="98.8" y="239.3">Int 7.5</text>
</g>
<g font-size="3.2" fill="#f00">
<text x="127.9" y="22.8">VCC</text>
<text x="136" y="21">14</text>
<text x="185.4" y="95.1">40</text>
<text x="177.3" y="96.8">VCC</text>
<text x="283.4" y="101.8">VCC</text>
<text x="293.2" y="100.4">20</text>
<text x="170.2" y="183.3">VCC</text>
<text x="178.3" y="181.5">16</text>
<text x="310.4" y="185">24</text>
<text x="113.3" y="190.3">VDD</text>
<text x="121.9" y="188.6">16</text>
<text x="301.4" y="186.4">VCC</text>
</g>
<g font-size="3.2">
<text x="262.5" y="23.6" transform="rotate(-90 262.5 23.6)">GND</text>
<text x="260.7" y="27.1" transform="rotate(-90 260.7 27.1)">2</text>
<text x="112.5" y="42.2">7</text>
<text x="116" y="43.9">GND</text>
<text x="324.6" y="52.4">1</text>
<text x="324.6" y="55.9">2</text>
<text x="260.2" y="142.7">10</text>
<text x="267.4" y="144.1">GND</text>
<text x="145.7" y="162.1">20</text>
<text x="151.2" y="163.9">VSS</text>
<text x="154.8" y="206.2">8</text>
<text x="158.3" y="208">GND</text>
<text x="77.2" y="213.3">8</text>
<text x="80.7" y="215">VSS</text>
<text x="281.7" y="230.9">12</text>
<text x="288.2" y="232.3">GND</text>
</g>
<g font-size="2.5" fill="#00f">
<text x="95.3" y="245.1">TRAP</text>
<text x="95.3" y="250.4">INT 5,5</text>
<text x="99.2" y="256">INTR</text>
</g>
</svg>
